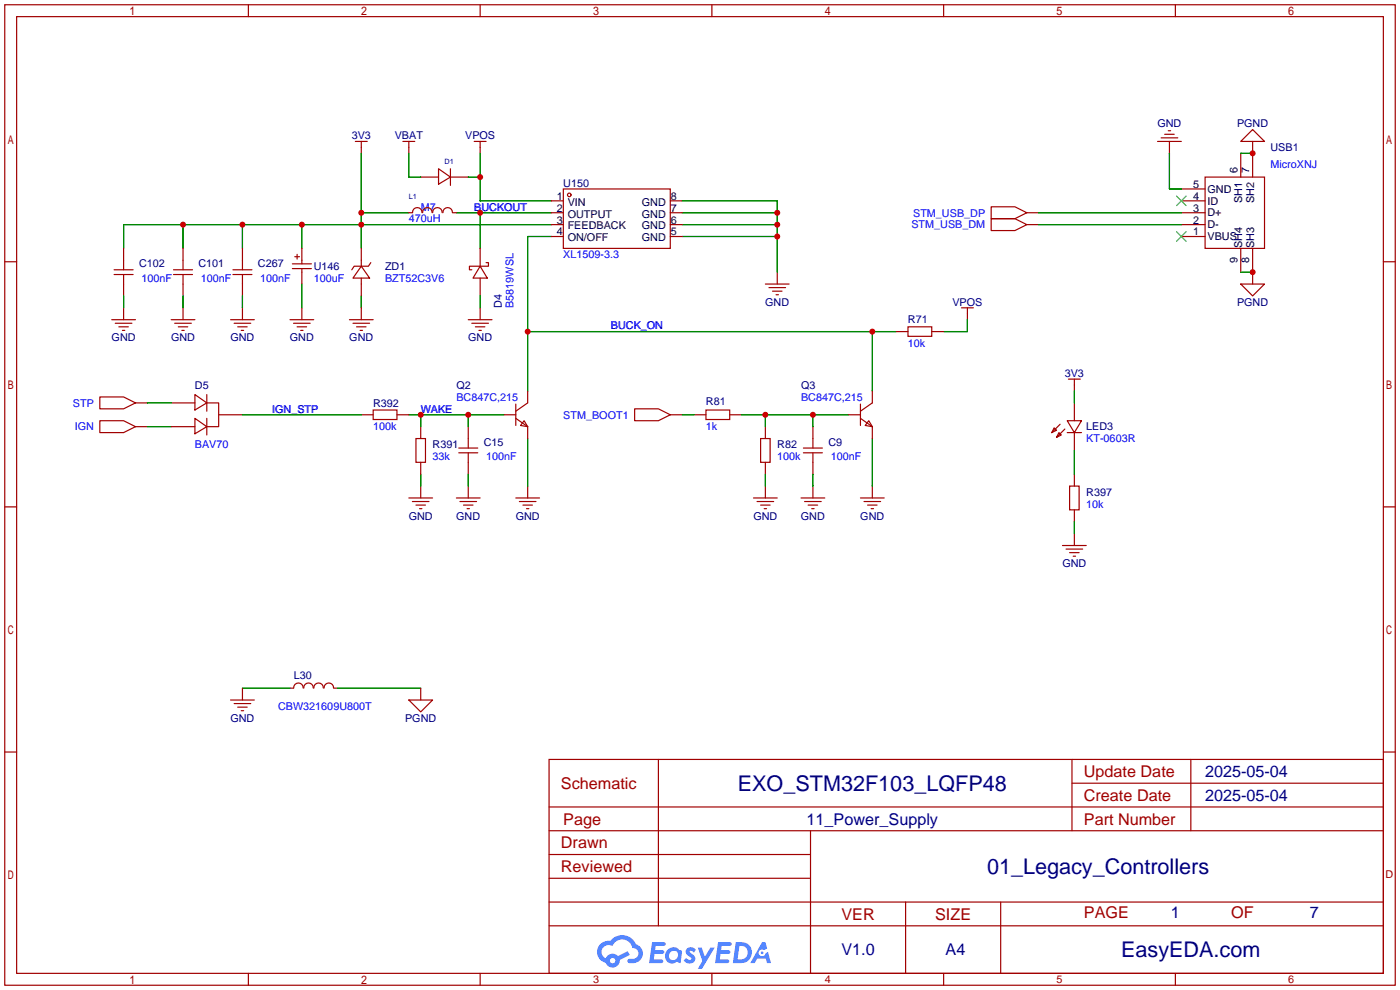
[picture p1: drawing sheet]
<svg xmlns="http://www.w3.org/2000/svg" width="299mm" height="212mm" viewBox="0 0 299 212" stroke-linecap="round" stroke-linejoin="round" font-family="sans-serif">
<g fill="none" stroke="#a10000" stroke-width=".25">
<path d="M1 1h297.2v209.6h-297.2zM3.6 3.6h292.1v204.4h-292.1zM53.1 1v2.6M102.6 1v2.6M152.1 1v2.6M201.7 1v2.6M251.2 1v2.6M1 55.9h2.6M295.7 55.9h2.5M1 108.3h2.6M295.7 108.3h2.5M1 160.7h2.6"/>
<path d="M117.3 162.3h178.4v45.7h-178.4zM117.3 177.5h178.4M117.3 172.5h178.4M140.7 162.3v35.6M173.2 177.5v30.5M229.1 162.3v15.2M229.1 167.4h66.6M254.5 162.3v15.2M295.7 160.7h2.5M117.3 182.6h55.9M117.3 197.9h178.4M117.3 192.8h178.4"/>
<path d="M117.3 187.7h55.9M193.5 192.8v15.2M213.9 192.8v15.2M53.1 208v2.6M102.6 208v2.6M152.1 208v2.6M201.7 208v2.6M251.2 208v2.6"/>
</g>
<g fill="#5487ff">
<path d="M146.9 202.7a1.3 1.3 0 0 1 1.8 .3l-.4 .6a.54 .54 0 0 0-.9-.2l.1 .2a1.34 1.34 0 0 1 1 1.8 1.47 1.47 0 0 1-2.4-.1l.5-.6 .8 .5a.31 .31 0 0 0 .4-.3 .31 .31 0 0 0-.3-.4 1.12 1.12 0 0 1-.6-1.8z"/>
<path d="M149.1 202.5h.9l.6 2 1.2-2h.9l-2.7 4.6h-.9l1-1.7z"/>
<path d="M139.4 201.4h1.6a1.31 1.31 0 0 1 1.2 .2 .4 .4 0 0 1-.3 .5l-1.8 .1-.1 .9h1.6a.4 .4 0 0 1 .4 .4 .4 .4 0 0 1-.4 .4h-1.7l-.2 1.2h1.4a.46 .46 0 0 1 .5 0 .46 .46 0 0 1 .1 .5l-.3 .2h-2.7z"/>
<path d="M153.5 201.4h1.6a1.32 1.32 0 0 1 1.2 .2 .39 .39 0 0 1-.3 .5l-1.8 .1-.1 .9h1.7a.4 .4 0 0 1 .3 .4 .4 .4 0 0 1-.4 .4h-1.7l-.2 1.2h1.4a.46 .46 0 0 1 .5 0 .46 .46 0 0 1 .1 .5l-.3 .2h-2.7z"/>
<path d="M162.9 201.4h.7l.4 1.3-.7 .4a.75 .75 0 0 0-1.1 .3 .75 .75 0 0 0 .5 1 .75 .75 0 0 0 .9-.7l.5-.2 .7 2.3h-.9l-.2-.9h-1.9l-.5 .9h-.9z"/>
<path d="M157.3 201.4l-.7 4.4h1.5a2.27 2.27 0 0 0 2.6-2.2 2.27 2.27 0 0 0-2.7-2.2zM158 202.1a1.5 1.5 0 0 1 1.8 1.6 1.5 1.5 0 0 1-1.9 1.4h-.3z"/>
<path d="M142.7 203a1.6 1.6 0 0 0-.3 2.3 1.6 1.6 0 0 0 2.3 .2l.8 .3 .3-2.4-.2-.3-.4-.1a1.58 1.58 0 0 0-2.5 0zM143.3 203.5a.98 .98 0 0 1 1.6 .4 .98 .98 0 0 1-1.1 1.3 .94 .94 0 0 1-.8-.7 .94 .94 0 0 1 .3-1z"/>
<path d="M128.3 201.8a2.37 2.37 0 0 0 1.2 4 1.54 1.54 0 0 0 1.7 1 1.54 1.54 0 0 0 1.3-1.6l2.1-1.1-.5-.8-2 1a1.57 1.57 0 0 0-2.6 .5 1.5 1.5 0 0 1-.8-2.1 1.5 1.5 0 0 1 2.2-.5 2.23 2.23 0 0 1 2.3-1.4 2.23 2.23 0 0 1 2 1.8 1.16 1.16 0 0 1 1.2 1.1 1.16 1.16 0 0 1-1.1 1.2h-.6a.47 .47 0 0 0-.6 .4 .47 .47 0 0 0 .4 .5 2.17 2.17 0 0 0 2.5-.9 2.17 2.17 0 0 0-.3-2.7l-.8-.4a3.2 3.2 0 0 0-5.5-.7l-1.1 .1zM130.4 205.3a.58 .58 0 0 1 1.1 0 .58 .58 0 0 1-1.1 0z"/>
<circle cx="162.9" cy="203.6" r=".28"/>
</g>
<g fill="none" stroke="#a10000" stroke-width=".25">
<path d="M75.9 30.2h2.6M77.2 30.2v2.6M86.1 30.2h2.5M87.4 30.2v2.6M89.9 37.8h3.8M93.7 36.1l2.6 1.7-2.6 1.6zM96.3 37.8h3.8M96.3 36.1v3.5M101.3 30.2h2.6M102.6 30.2v2.6M247.4 30.2h5.1M248.2 29.5h3.5"/>
<path d="M248.9 28.7h2.1M249.7 27.9h.5M249.9 30.2v2.6M257.6 37.8h12.7v15.3h-12.7zM265.2 30.2l2.5-2.5 2.6 2.5zM265.2 32.8v5M267.7 30.2v7.6M24.4 57.7h4M24.4 58.7h4M26.4 53.1v4.6M26.4 58.7v4.5M37.1 57.7h4"/>
<path d="M37.1 58.7h4M39.1 53.1v4.6M39.1 58.7v4.5M49.8 57.7h4M49.8 58.7h4M51.8 53.1v4.6M51.8 58.7v4.5M62.5 56.4h4M62.5 57.4h4M63 54.9h1M63.5 54.4v1M64.5 53.1v3.3"/>
<path d="M64.5 57.4v3.3M77.2 56.9l1.8 2.5h-3.6zM77.2 53.1v3.8M77.2 59.4v3.8M79.2 56.1l-.5 .8h-3l-.5 .8M90.2 45.5a1.01 1.01 0 0 0-1-1.1 1.01 1.01 0 0 0-1 1.1h-.8M90.3 45.5a1.01 1.01 0 0 1 1-1.1 1.01 1.01 0 0 1 1 1.1M92.5 45.5a1.01 1.01 0 0 1 1-1.1 1.01 1.01 0 0 1 1 1.1M94.7 45.5a1.01 1.01 0 0 1 1-1.1 1.01 1.01 0 0 1 1 1.1M96.8 45.5h.7M102.6 56.9l1.5 2.5h-3zM102.6 53.1v3.8"/>
<path d="M102.6 59.4v3.8M103.9 56.1h.5v.8h-4.1v.8h.5M117.9 45.5h2.5M117.9 42.9h2.5M117.9 48h2.5M117.9 50.5h2.5M120.4 40.4h22.9v12.7h-22.9zM143.3 45.5h2.5M143.3 42.9h2.5M143.3 48h2.5M143.3 50.5h2.5M166.1 58.2v2.5"/>
<path d="M211.8 44.2h5.1l2.6 1.3-2.6 1.2h-5.1zM211.8 46.7h5.1l2.6 1.3-2.6 1.3h-5.1zM219.5 45.5h2.5M219.5 48h2.5M252.5 45.5h5.1M252.5 40.4h5.1M252.5 42.9h5.1M252.5 48h5.1M252.5 50.5h5.1M265.2 53.1v5.1M267.7 53.1v7.6M23.9 68.3h5.1"/>
<path d="M24.6 69.1h3.6M25.4 69.8h2M26.2 70.6h.5M26.4 65.8v2.5M36.6 68.3h5.1M37.3 69.1h3.6M38.1 69.8h2M38.9 70.6h.5M39.1 65.8v2.5M49.3 68.3h5.1M50 69.1h3.6M50.8 69.8h2"/>
<path d="M51.6 70.6h.5M51.8 65.8v2.5M62 68.3h5.1M62.7 69.1h3.6M63.5 69.8h2M64.3 70.6h.5M64.5 65.8v2.5M74.7 68.3h5.1M75.4 69.1h3.6M76.2 69.8h2M77 70.6h.5M77.2 65.8v2.5"/>
<path d="M100.1 68.3h5.1M100.8 69.1h3.6M101.6 69.8h2M102.4 70.6h.5M102.6 65.8v2.5M163.6 60.7h5.1M164.3 61.5h3.6M165.1 62.2h2M165.9 63h.5M191.5 70.9h2.6M194.1 69.8h5v2.1h-5zM199.1 70.9h2.6"/>
<path d="M205.5 65.8h2.5M206.8 65.8v2.5M265.2 60.7h5.1l-2.6 2.5zM21.3 89.9h5.1l2.6 1.3-2.6 1.3h-5.1zM21.3 84.8h5.1l2.6 1.3-2.6 1.3h-5.1zM29 91.2h2.5M29 86.1h2.5M36.6 91.2h5.1M36.6 86.1h5.1M41.7 84.3l2.5 1.8-2.5 1.5zM41.7 89.4l2.5 1.8-2.5 1.5zM44.2 86.1h2.5v5.1h-2.5"/>
<path d="M44.2 84.3v3.6M44.2 89.4v3.6M46.7 88.6h5.1M77.2 88.6h2.6M79.8 87.6h5v2.1h-5zM84.8 88.6h2.6M88.9 93.7h2v5.1h-2zM89.9 91.2v2.5M89.9 98.8v2.5M98 95.8h4.1M98 96.8h4.1M100.1 91.2v4.6"/>
<path d="M100.1 96.8v4.5M107.7 88.6h2.5M110.2 89.4l2.6 1.8M110.2 86.4v4.5M112 89.9l.8 1.3-1.5-.3zM112.8 83.6v2.5l-2.6 1.8M112.8 91.2v2.5M135.6 87.4h5.1l2.6 1.2-2.6 1.3h-5.1zM143.3 88.6h2.5M148.3 88.6h2.6M150.9 87.6h5.1v2.1h-5.1zM156 88.6h2.5"/>
<path d="M162.6 93.7h2v5.1h-2zM163.6 91.2v2.5M163.6 98.8v2.5M171.7 95.8h4.1M171.7 96.8h4.1M173.7 91.2v4.6M173.7 96.8v4.5M181.4 88.6h2.5M183.9 89.4l2.5 1.8M183.9 86.4v4.5M185.7 89.9l.7 1.3-1.5-.3zM186.4 83.6v2.5l-2.5 1.8"/>
<path d="M186.4 91.2v2.5M225.3 91.4l.5 .5-1 .6zM226.3 92.5l.5 .5-1 .5zM226.6 90.7l-1.8 1.8M227.6 91.7l-1.8 1.8M228.1 89.9h3l-1.5 2.6zM228.1 92.5h3M228.3 81h2.6M229.6 81v2.6M229.6 86.1v3.8M229.6 92.5v3.8M87.4 106.4h5.1"/>
<path d="M88.1 107.2h3.6M88.9 107.9h2M89.7 108.7h.5M89.9 103.9v2.5M97.5 106.4h5.1M98.3 107.2h3.6M99.1 107.9h2M99.8 108.7h.5M100.1 103.9v2.5M110.2 106.4h5.1M111 107.2h3.6M111.8 107.9h2"/>
<path d="M112.5 108.7h.5M112.8 103.9v2.5M161 106.4h5.1M161.8 107.2h3.6M162.6 107.9h2M163.3 108.7h.5M163.6 103.9v2.5M171.2 106.4h5.1M172 107.2h3.5M172.7 107.9h2.1M173.5 108.7h.5M173.7 103.9v2.5"/>
<path d="M183.9 106.4h5.1M184.7 107.2h3.5M185.4 107.9h2.1M186.2 108.7h.5M186.4 103.9v2.5M227.1 116.6h5.1M227.8 117.3h3.6M228.6 103.9h2v5.1h-2zM228.6 118.1h2M229.4 118.9h.5M229.6 101.3v2.6M229.6 109v2.5"/>
<path d="M229.6 114v2.6M49.3 149.6h5.1M50 150.4h3.6M50.8 151.1h2M51.6 151.9h.5M51.8 147.1v2.5M62 147.1h.7M62.8 147.1a1.01 1.01 0 0 1 1-1.1 1.01 1.01 0 0 1 1 1.1M64.9 147.1a1.01 1.01 0 0 1 1-1.1 1.01 1.01 0 0 1 1 1.1M67.1 147.1a1.01 1.01 0 0 1 1-1.1 1.01 1.01 0 0 1 1 1.1M69.3 147.1a1.01 1.01 0 0 1 1-1.1 1.01 1.01 0 0 1 1 1.1M71.4 147.1h.7"/>
<path d="M87.4 149.6h5.1l-2.6 2.5zM89.9 147.1v2.5"/>
<circle cx="121.7" cy="41.7" r=".38"/>
</g>
<g fill="none" stroke="#008700" stroke-width=".25">
<path d="M77.2 32.8v20.3M87.4 32.8v5h2.5M100.1 37.8h2.5M102.6 32.8v10.1h15.3M249.9 32.8v7.6h2.6M265.2 32.8h2.5M39.1 48v5.1M51.8 48v5.1M64.5 48v5.1M77.2 45.5h10.2M97.5 45.5h20.4M102.6 45.5v7.6"/>
<path d="M117.9 48h-91.5v5.1M117.9 50.5h-5.1v33.1M145.8 42.9h20.3v15.3M145.8 45.5h20.3M145.8 48h20.3M145.8 50.5h20.3M222 45.5h30.5M222 48h30.5M265.2 58.2h2.5M26.4 63.2v2.6M39.1 63.2v2.6M51.8 63.2v2.6"/>
<path d="M64.5 60.7v5.1M77.2 63.2v2.6M102.6 63.2v2.6M112.8 70.9h78.7M186.4 70.9v12.7M206.8 68.3v2.6h-5.1M31.5 91.2h5.1M31.5 86.1h5.1M51.8 88.6h25.4M87.4 88.6h20.3M89.9 88.6v2.6M100.1 88.6v2.6"/>
<path d="M112.8 93.7v10.2M145.8 88.6h2.5M158.5 88.6h22.9M163.6 88.6v2.6M173.7 88.6v2.6M186.4 93.7v10.2M229.6 83.6v2.5M229.6 96.3v5M89.9 101.3v2.6M100.1 101.3v2.6M163.6 101.3v2.6M173.7 101.3v2.6"/>
<path d="M229.6 111.5v2.5M51.8 147.1h10.2M72.1 147.1h17.8"/>
</g>
<path d="M251.5 41.9l2 2M251.5 49.5l2 2.1M253.5 41.9l-2 2M253.5 49.5l-2 2.1" fill="none" stroke="#3c3" stroke-width=".25"/>
<g fill="#c00">
<circle cx="166.1" cy="50.5" r=".63"/>
<circle cx="166.1" cy="48" r=".63"/>
<circle cx="166.1" cy="45.5" r=".63"/>
<circle cx="77.2" cy="45.5" r=".63"/>
<circle cx="77.2" cy="48" r=".63"/>
<circle cx="64.5" cy="48" r=".63"/>
<circle cx="51.8" cy="48" r=".63"/>
<circle cx="39.1" cy="48" r=".63"/>
<circle cx="102.6" cy="45.5" r=".63"/>
<circle cx="100.1" cy="88.6" r=".63"/>
<circle cx="89.9" cy="88.6" r=".63"/>
<circle cx="102.6" cy="37.8" r=".63"/>
<circle cx="112.8" cy="70.9" r=".63"/>
<circle cx="186.4" cy="70.9" r=".63"/>
<circle cx="163.6" cy="88.6" r=".63"/>
<circle cx="173.7" cy="88.6" r=".63"/>
<circle cx="267.7" cy="32.8" r=".63"/>
<circle cx="267.7" cy="58.2" r=".63"/>
</g>
<g font-size="4.6" fill="#000080">
<text x="157.7" y="169">EXO_STM32F103_LQFP48</text>
<text x="211" y="186.8">01_Legacy_Controllers</text>
<text x="239.6" y="204.6">EasyEDA.com</text>
</g>
<g font-size="3.5" fill="#a00000">
<text x="231.6" y="166.1">Update Date</text>
<text x="119.9" y="168.6">Schematic</text>
<text x="231.6" y="171.1">Create Date</text>
<text x="120.4" y="176.2">Page</text>
<text x="231.6" y="176.2">Part Number</text>
<text x="119.9" y="181.3">Drawn</text>
<text x="119.9" y="186.4">Reviewed</text>
<text x="179.8" y="196.5">VER</text>
<text x="199.9" y="196.5">SIZE</text>
<text x="231.6" y="196.3">PAGE</text>
<text x="263.1" y="196.3">OF</text>
</g>
<g font-size="3.5" fill="#000080">
<text x="257.6" y="166.1">2025-05-04</text>
<text x="257.6" y="171.1">2025-05-04</text>
<text x="172.4" y="176.2">11_Power_Supply</text>
<text x="250.2" y="196.3">1</text>
<text x="280" y="196.3">7</text>
<text x="179.8" y="204.2">V1.0</text>
<text x="202.1" y="204.2">A4</text>
</g>
<g font-size="2.3" fill="#000080">
<text x="75.2" y="29.8">3V3</text>
<text x="84.4" y="29.8">VBAT</text>
<text x="99.4" y="29.8">VPOS</text>
<text x="247.4" y="27.2">GND</text>
<text x="264.4" y="27.2">PGND</text>
<text x="271.5" y="32.3">USB1</text>
<text x="120.4" y="39.9">U150</text>
<text x="29.7" y="57.1">C102</text>
<text x="42.4" y="57.1">C101</text>
<text x="55.1" y="57.1">C267</text>
<text x="67.1" y="57.7">U146</text>
<text x="82.3" y="57.7">ZD1</text>
<text x="107.2" y="65.8" transform="rotate(-90 107.2 65.8)">D4</text>
<text x="163.6" y="65.3">GND</text>
<text x="203.5" y="65.3">VPOS</text>
<text x="264.4" y="65.3">PGND</text>
<text x="194.1" y="69.1">R71</text>
<text x="23.9" y="72.9">GND</text>
<text x="36.6" y="72.9">GND</text>
<text x="49.3" y="72.9">GND</text>
<text x="62" y="72.9">GND</text>
<text x="74.7" y="72.9">GND</text>
<text x="100.1" y="72.9">GND</text>
<text x="41.7" y="83.1">D5</text>
<text x="97.5" y="83.1">Q2</text>
<text x="171.2" y="83.1">Q3</text>
<text x="227.6" y="80.6">3V3</text>
<text x="79.8" y="86.9">R392</text>
<text x="150.9" y="86.6">R81</text>
<text x="92.5" y="95.8">R391</text>
<text x="103.4" y="95.2">C15</text>
<text x="166.1" y="95.8">R82</text>
<text x="177" y="95.2">C9</text>
<text x="232.2" y="92">LED3</text>
<text x="232.2" y="106">R397</text>
<text x="87.4" y="111">GND</text>
<text x="97.5" y="111">GND</text>
<text x="110.2" y="111">GND</text>
<text x="161" y="111">GND</text>
<text x="171.2" y="111">GND</text>
<text x="183.9" y="111">GND</text>
<text x="227.1" y="121.2">GND</text>
<text x="62.8" y="145.1">L30</text>
<text x="49.3" y="154.2">GND</text>
<text x="86.6" y="154.2">PGND</text>
</g>
<g font-size="2.3" fill="#00f">
<text x="271.5" y="35.9">MicroXNJ</text>
<text x="87.4" y="47.5">470uH</text>
<text x="89.9" y="45">M7</text>
<text x="101.3" y="45">BUCKOUT</text>
<text x="195.2" y="46.3">STM_USB_DP</text>
<text x="194.8" y="48.8">STM_USB_DM</text>
<text x="120.4" y="55.2">XL1509-3.3</text>
<text x="30.2" y="60.2">100nF</text>
<text x="42.9" y="60.2">100nF</text>
<text x="55.6" y="60.2">100nF</text>
<text x="67.1" y="60.2">100uF</text>
<text x="82.3" y="60.2">BZT52C3V6</text>
<text x="109.8" y="65.8" transform="rotate(-90 109.8 65.8)">B5819WSL</text>
<text x="130.6" y="70.4">BUCK_ON</text>
<text x="194.1" y="74.2">10k</text>
<text x="15.6" y="86.9">STP</text>
<text x="58.2" y="88.2">IGN_STP</text>
<text x="89.9" y="88.2">WAKE</text>
<text x="97.5" y="85.6">BC847C,215</text>
<text x="120.4" y="89.5">STM_BOOT1</text>
<text x="171.2" y="85.6">BC847C,215</text>
<text x="16" y="92">IGN</text>
<text x="41.7" y="95.8">BAV70</text>
<text x="79.8" y="92">100k</text>
<text x="150.9" y="91.9">1k</text>
<text x="232.2" y="94.5">KT-0603R</text>
<text x="92.5" y="98.3">33k</text>
<text x="103.9" y="98.3">100nF</text>
<text x="166.1" y="98.3">100k</text>
<text x="177.5" y="98.3">100nF</text>
<text x="232.2" y="108.5">10k</text>
<text x="59.4" y="151.7">CBW321609U800T</text>
</g>
<g font-size="2.3">
<text x="255" y="40.2">5</text>
<text x="258.1" y="41.2">GND</text>
<text x="264.5" y="37.1" transform="rotate(-90 264.5 37.1)">6</text>
<text x="267" y="37.1" transform="rotate(-90 267 37.1)">7</text>
<text x="119" y="42.7">1</text>
<text x="119" y="45.2">2</text>
<text x="119" y="47.8">3</text>
<text x="121.3" y="44">VIN</text>
<text x="121.3" y="46.5">OUTPUT</text>
<text x="137.2" y="46.5">GND</text>
<text x="137.2" y="44">GND</text>
<text x="143.4" y="47.8">6</text>
<text x="143.4" y="45.2">7</text>
<text x="143.4" y="42.7">8</text>
<text x="255" y="42.7">4</text>
<text x="255" y="45.2">3</text>
<text x="255" y="47.8">2</text>
<text x="258.1" y="43.7">ID</text>
<text x="258.1" y="46.3">D+</text>
<text x="265.5" y="43.3" transform="rotate(-90 265.5 43.3)">SH1</text>
<text x="268" y="43.3" transform="rotate(-90 268 43.3)">SH2</text>
<text x="119" y="50.3">4</text>
<text x="121.3" y="49">FEEDBACK</text>
<text x="121.3" y="51.6">ON/OFF</text>
<text x="137.2" y="51.6">GND</text>
<text x="137.2" y="49">GND</text>
<text x="143.4" y="50.3">5</text>
<text x="255" y="50.3">1</text>
<text x="258.1" y="48.8">D-</text>
<text x="258.1" y="51.3">VBUS</text>
<text x="265.5" y="53.1" transform="rotate(-90 265.5 53.1)">SH4</text>
<text x="268" y="53.1" transform="rotate(-90 268 53.1)">SH3</text>
<text x="264.5" y="56.1" transform="rotate(-90 264.5 56.1)">9</text>
<text x="267" y="56.1" transform="rotate(-90 267 56.1)">8</text>
</g>
<g font-size="2.3" fill="#a00000">
<text x="296.1" y="187.7">D</text>
<text x="126.7" y="210.1">3</text>
<text x="176.3" y="210.1">4</text>
<text x="225.8" y="210.1">5</text>
<text x="275.3" y="210.1">6</text>
</g>
<g font-size="1.6" fill="#000080">
<text x="95" y="35">D1</text>
<text x="87.4" y="42.6">L1</text>
</g>
</svg>
